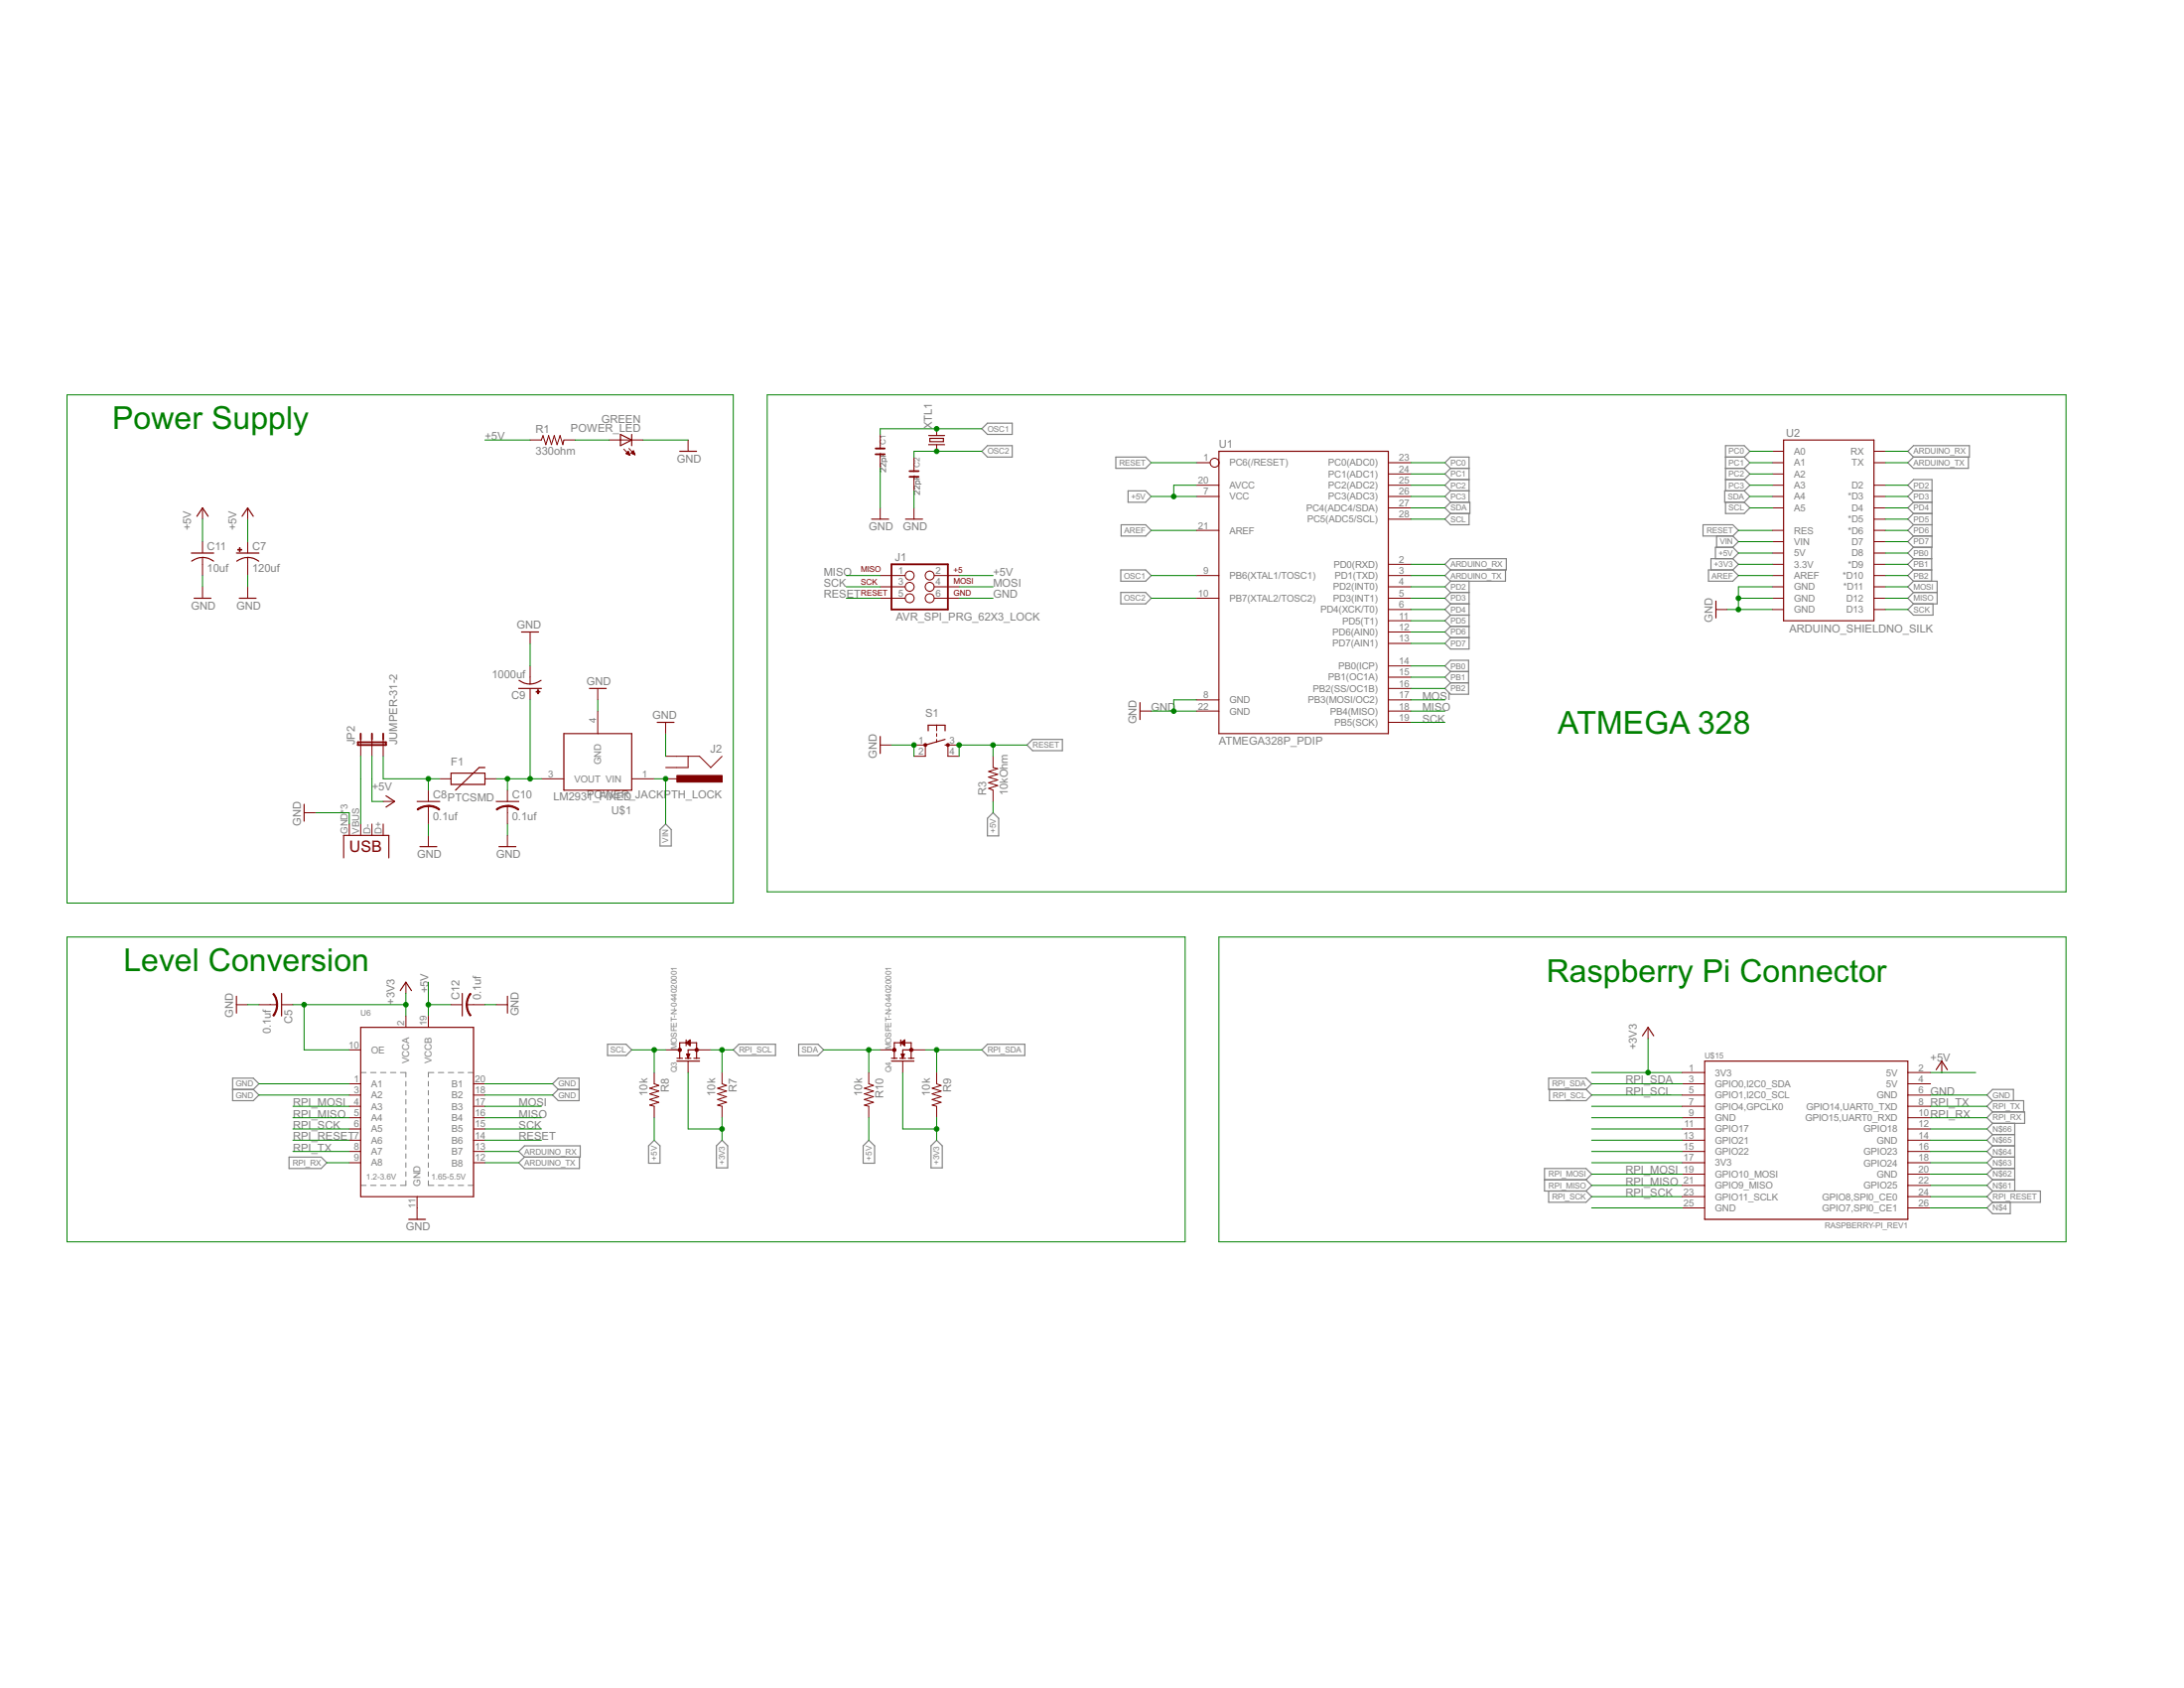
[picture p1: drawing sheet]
<svg xmlns="http://www.w3.org/2000/svg" width="279mm" height="216mm" viewBox="0 0 279 216" stroke-linecap="round" stroke-linejoin="round" font-family="sans-serif">
<g fill="none" stroke="#808080" stroke-width=".13">
<path d="M112.6 57.9v.5h.7M113 58.1v.3M113.3 59v-.3l-.1-.1h-.2l-.1 .1v.3h.6M113.3 59.3v.4l-.4-.4-.3 .1v.2l.1 .1M113.3 59.9v.4l-.4-.4-.3 .1v.2l.1 .1M117 60.8v.5h.6M117.3 61v.3M117.6 61.9v-.3l-.1-.1-.3 .1v.3h.6M117.6 62.1v.5l-.4-.5-.2 .2v.2l.1 .1M117.6 62.8v.4l-.4-.4-.2 .1v.2l.1 .1M46.1 137.2h.7M47.4 137.2h.7"/>
<path d="M48.7 137.2h.7M50 137.2h.7M51.2 137.2h.7v.6M51.9 138.3v.6M51.9 139.5v.6M54.8 138.3v.6M54.8 139.5v.6M55.5 137.2h-.7v.6M56.1 137.2h.7M57.3 137.2h.7M58.6 137.2h.7M59.9 137.2h.7"/>
<path d="M46.1 151.6h.7M47.4 151.6h.7M48.7 151.6h.7M50 151.6h.7M51.9 151v.6h-.7M51.9 140.6v.6M51.9 141.8v.6M51.9 142.9v.6M51.9 144.1v.6M51.9 145.2v.6M51.9 146.4v.6M51.9 147.6v.5"/>
<path d="M51.9 148.7v.6M51.9 149.9v.6M54.8 151v.6h.7M54.8 140.6v.6M54.8 141.8v.6M54.8 142.9v.6M54.8 144.1v.6M54.8 145.2v.6M54.8 146.4v.6M54.8 147.6v.5M54.8 148.7v.6M54.8 149.9v.6"/>
<path d="M56.1 151.6h.7M57.3 151.6h.7M58.6 151.6h.7M59.9 151.6h.7"/>
</g>
<g fill="none" stroke="#808080" stroke-width=".15">
<path d="M125.6 57.7l.7-.7h3.2v1.5h-3.2zM125.6 54.8l.7-.7h3.2v1.5h-3.2zM142.7 58.5h3.9l.7 .7-.7 .7h-3.9zM185.6 59.9l-.8-.7 .8-.7h2.3v5.7M185.6 59.9h2.3M185.6 59.9l-.8 .7 .8 .7M220.7 58.5h2.4M220.7 59.9h2.4M223.1 58.5l.8-.8-.8-.7h-2.4v5.8M223.1 58.5l.8 .7-.8 .7M223.1 59.9l.8 .7-.8 .7M244.1 57.7l.7-.7h7.1v1.5h-7.1z"/>
<path d="M244.8 58.5l-.7 .7 .7 .7h7v-1.4M143.4 75.8h3.2l.7 .7-.7 .7h-3.2zM143.4 72.9h3.2l.7 .7-.7 .7h-3.2zM143.4 67.1h3.2l.7 .7-.7 .8h-3.2zM144.3 62.8h2.3l.7 .7-.7 .7h-2.3zM184.8 72.2l.8-.7h7.1v1.4h-7.1zM185.6 64.2h2.4v1.5h-2.4M185.6 62.8h2.3M185.6 64.2l-.8 .8 .8 .7M185.6 77.2h2.3M185.6 78.7h2.3M185.6 75.8h2.3"/>
<path d="M185.6 65.7l-.8 .7 .8 .7h2.3v-1.4M185.6 74.3l-.8 .8 .8 .7M185.6 61.3h2.3M185.6 75.8l-.8 .7 .8 .7M185.6 77.2l-.8 .8 .8 .7M185.6 78.7l-.8 .7 .8 .7M185.6 61.3l-.8 .8 .8 .7M185.6 62.8l-.8 .7 .8 .7M185.6 72.9l-.8 .7 .8 .7M187.9 74.3v8.7h-2.3l-.8-.7 .8-.7M192.6 72.9v1.4h-7M217.9 67.1h3.8l.7 .7-.7 .8h-3.8z"/>
<path d="M218.6 72.9h3.1l.7 .7-.7 .7h-3.1zM219.6 68.6v1.4M220.7 64.2v1.5h2.4l.8-.7-.8-.8M220.7 61.3h2.4M221.7 70l.7 .7-.7 .8M221.7 71.5h-2.8v1.4M221.7 70h-2.2v1.5M221.7 71.5l.7 .7-.7 .7M221.7 68.6l.7 .7-.7 .7M223.1 62.8h-2.5v1.4h2.5M223.1 62.8l.8 .7-.8 .7M223.1 61.3l.8 .8-.8 .7"/>
<path d="M244.8 64.2h2.4M244.8 62.8h2.4M244.8 71.5h2.3M244.8 62.8l-.7-.7 .7-.8h2.4v8.7h-2.4M244.8 65.7h2.4M244.8 77.2l-.7 .8 .7 .7h2.5v-1.5M244.8 74.3h3v2.9h-3M244.8 75.8l-.7 .7 .7 .7M244.8 75.8h3M244.8 74.3l-.7 .8 .7 .7M244.8 72.9h2.3M244.8 67.1h2.4"/>
<path d="M244.8 68.6h2.4M244.8 62.8l-.7 .7 .7 .7M244.8 64.2l-.7 .8 .7 .7M244.8 65.7l-.7 .7 .7 .7M244.8 67.1l-.7 .7 .7 .8M244.8 68.6l-.7 .7 .7 .7M244.8 70l-.7 .7 .7 .8M244.8 71.5l-.7 .7 .7 .7M244.8 72.9l-.7 .7 .7 .7M247.1 70v4.3M131.4 95.3l.7-.7h3.8v1.4h-3.8zM185.6 80.1h2.3"/>
<path d="M185.6 80.1l-.8 .7 .8 .8M185.6 81.6h2.3M185.6 85.9l-.8-.7 .8-.7h2.3v4.3h-2.3l-.8-.7 .8-.8M185.6 85.9h2.3M185.6 85.9l-.8 .7 .8 .7M185.6 87.3h2.3M85.2 105.4l.7 .7v2.1h-1.5v-2.1zM127 103.9l.8 .8v2.2h-1.5v-2.2zM29.8 139.3h2.6M29.8 137.9h2.6l.7 .7-.7 .7 .7 .8-.7 .7h-2.6zM70.7 138.6l.7-.7h2.7v2.9h-2.7l-.7-.7 .7-.8zM71.4 139.3h2.7"/>
<path d="M77.7 133.6h2.4l.7 .7-.7 .7h-2.4zM94.5 133.6h4.7v1.4h-4.7l-.7-.7zM102.2 133.6h2.4l.8 .7-.8 .7h-2.4zM125.6 134.3l.7-.7h4.8v1.4h-4.8zM198.1 137.9h4.8l.7 .7-.7 .7h-4.8zM198.2 139.3v1.5h4.7l.7-.7-.7-.8M37 148h4.1l.7 .7-.7 .8h-4.1zM66.4 147.3l.7-.7h7.1v1.4h-7.1zM67.1 148l-.7 .7 .7 .8h7v-1.5M83.7 145.8l.7 .8v2.2h-1.4v-2.2zM92.4 145.8l.7 .8v2.8h-1.4v-2.8zM110.4 146.6l.7-.8 .8 .8v2.2h-1.5z"/>
<path d="M119.8 145.8l.7 .8v2.8h-1.4v-2.8zM197.6 150.9h5.3M198.1 152.3v1.5h4.8l.7-.7-.7-.8M202.9 150.9l.7-.7-.7-.7h-5.3v2.8h5.3M202.9 150.9l.7 .7-.7 .7M254.9 140.8l-.7-.7 .7-.8h2.7v1.5M254.9 140.8h4v1.4M254.9 150.9h2.8M254.9 149.5h2.8M254.9 152.3h6.1v1.5h-6.1M254.9 140.8l-.7 .7 .7 .7M254.9 142.2h4.1v1.5h-4.1"/>
<path d="M254.9 142.2l-.7 .8 .7 .7M254.9 148h2.8M254.9 150.9l-.7 .7 .7 .7M254.9 149.5l-.7 .7 .7 .7M254.9 148l-.7 .7 .7 .8M254.9 146.6l-.7 .7 .7 .7M254.9 146.6h2.8M254.9 145.1l-.7 .7 .7 .8M254.9 145.1h2.8M254.9 143.7l-.7 .7 .7 .7M254.9 152.3l-.7 .8 .7 .7M254.9 153.8l-.7 .7 .7 .7h2.3v-1.4"/>
<path d="M257.7 143.7v8.6"/>
</g>
<g fill="none" stroke="#800000" stroke-width=".15">
<path d="M79.4 55.6l1.4 .7-1.4 .7zM80.8 55.6v1.4M87 57.7h2.1M118.8 55.7h2M118.8 56.9h2M119 56.1h1.7v.4h-1.7zM155.9 57.7h21.7v36.1h-21.7zM228.2 56.3h11.5v23.1h-11.5zM24.5 70.7h2.8M24.8 76.5h2.2M25.2 66l.7-1 .7 1M25.9 71.3a2.39 2.39 0 0 1 1.4 .5"/>
<path d="M25.9 71.3a2.44 2.44 0 0 0-1.4 .5M30.2 70.7h2.9M30.6 76.5h2.2M31 66l.7-1 .7 1M31.7 71.3a2.27 2.27 0 0 1 1.4 .5M31.7 71.3a2.44 2.44 0 0 0-1.4 .5M111.5 66.4h2.2M115.8 66.4h2.2M219.5 76.9v2.1M57.7 98.9h4.3v1.4h-4.3zM62 98.2h-.7l-3 2.9M66.4 88.1h2.9"/>
<path d="M66.4 87a2.27 2.27 0 0 0 1.4 .5M66.7 80.8h2.2M69.2 87a2.44 2.44 0 0 1-1.4 .5M72.1 93.8h8.7v7.3h-8.7zM75.4 88.1h2.2M84.1 92.4h2.1M112.6 94.2v2.2M118.7 93.5v-.7h2.2v.7M120.9 95.3h.4M120.9 94.6l-2.5 .7M145.8 89.9v2.1M38.9 102.9v2.1"/>
<path d="M44 109.7v-2.9h5.7v2.9M49.4 101.8l1.1 .7-1.1 .7M53.4 102.5h2.9M53.7 108.3h2.2M63.5 102.5h2.9M63.8 108.3h2.2M30.2 127.4v2.2M36 127.1v2.8M46.1 131.4h14.5v21.7h-14.5zM51.2 126.7l.7-1.1 .7 1.1M59.1 127.1v2.8M64.9 127.4v2.2"/>
<path d="M86.6 135.7h2.9M86.6 135.4h.7M87 135.4v-2h2.1v2M87.7 135.4h.7M87.8 133.4l.5-.4v.8zM87.8 133v.8M87.9 134.8l.1 .6 .2-.6M87.9 134.8h.3M87.9 134.8l.1 .4M88 133.4l.3 .2M88 133.4l.2 .2M88.2 133.2l-.2 .2"/>
<path d="M88.2 134.8l-.2 .4M88.2 134.8l-.2 .3M88.3 133.2l-.3 .2M88.8 135.4h.7M89.1 134.3h-1.1v.9M114 135.7h2.9M114 135.4h.8M114.4 135.4v-2h2.2v2M115.1 135.4h.7M115.2 133.4l.5-.4v.8zM115.2 133v.8M115.3 134.8h.4"/>
<path d="M115.3 134.8l.2 .6 .2-.6M115.3 134.8l.2 .4M115.5 133.4l.2 .2M115.7 133.2l-.2 .2M115.7 134.8l-.2 .4M115.7 134.8l-.3 .3M116.2 135.4h.7M116.6 134.3h-1.1v.9M210.1 132.5l.7-1.1 .8 1.1M218.1 135.7h26v20.3h-26zM247.7 136.8l.7-1.1 .7 1.1M52.3 156h2.1"/>
</g>
<g fill="none" stroke="#800000" stroke-width=".13">
<path d="M67.8 56.3h1.5l.2-.6 .3 1.2 .4-1.2 .3 1.2 .4-1.2 .4 1.2 .3-1.2 .4 1.2 .1-.6h1.5M77.9 56.3h4.4M79.8 57.4l.8 .8M80.1 58l.5 .2M80.1 58l.3-.3 .2 .5M80.1 58h.4M80.2 58h.3M80.2 58.1h.3M80.2 57.9h.3M80.3 57.8h.1M80.3 58.1h.2M80.4 58.2h.2"/>
<path d="M80.5 57.4l.7 .8M80.6 58.2h.1M80.8 58h.4M80.8 58l.4 .2M80.8 58l.2-.3 .2 .5M80.8 57.9h.3M80.9 57.8h.2M80.9 58h.3M81 57.7h.1M81 58.1h.2M81.1 58.1h.1M88 56.3v1.4"/>
<path d="M112.6 55.6v1.8M112.6 58.1v1.8M116.9 58.5v1.8M119.8 54.8v.9M119.8 56.9v.8M153.1 59.2h1.7M177.6 59.2h2.9M226.7 59.2h1.5M226.7 57.7h1.5M239.7 59.2h1.5M239.7 57.7h1.5M25.9 65v1.4"/>
<path d="M25.9 69.3v1.4M25.9 71.3v2.3M25.9 75.1v1.4M31.7 65v1.4M31.7 69.3v1.4M31.7 71.3v2.3M31.7 75.1v1.4M112.6 76.5h3.2M112.6 73.6h3.2M112.6 75.1h3.2M112.6 65v1.4M116.9 61v1.8"/>
<path d="M116.9 65v1.4M119.5 76.5h3.2M119.5 73.6h3.2M119.5 75.1h3.2M153.1 76.5h2.8M153.1 73.6h2.8M153.1 63.5h2.8M153.1 67.8h2.8M153.1 62.1h2.8M177.6 76.5h2.9M177.6 73.6h2.9M177.6 63.5h2.9"/>
<path d="M177.6 62.1h2.9M177.6 79.4h2.9M177.6 78h2.9M177.6 75.1h2.9M177.6 72.2h2.9M177.6 66.4h2.9M177.6 65h2.9M177.6 60.6h2.9M219.5 78h1.5M226.7 76.5h1.5M226.7 73.6h1.5M226.7 63.5h1.5"/>
<path d="M226.7 67.8h1.5M226.7 62.1h1.5M226.7 78h1.5M226.7 75.1h1.5M226.7 72.2h1.5M226.7 65h1.5M226.7 60.6h1.5M226.7 69.3h1.5M226.7 70.7h1.5M239.7 76.5h1.5M239.7 73.6h1.5M239.7 63.5h1.5"/>
<path d="M239.7 67.8h1.5M239.7 62.1h1.5M239.7 78h1.5M239.7 75.1h1.5M239.7 72.2h1.5M239.7 66.4h1.5M239.7 65h1.5M239.7 69.3h1.5M239.7 70.7h1.5M46.1 94.6v2.1M47.6 94.6v2.1M49 94.6v2.1"/>
<path d="M56.3 99.6h1.4M62 99.6h1.5M67.8 80.8v1.5M67.8 85.2v2.3M67.8 88.1v1.4M69.3 99.6h2.8M76.5 88.1v1.4M76.5 91v2.8M80.8 99.6h2.9M85.2 99.6h1.4M85.2 96.7h4.3l1.4 1.5 1.5-1.5M85.2 92.4v1.4"/>
<path d="M88 96.7v1.5h-2.8M112.6 95.3h1.4M116.9 95.3h1.5v1.4h-1.5M119.8 92.8v.7M119.8 93.8v.4M119.8 94.6v.3M122.7 95.3h-1.4v1.4h1.4M127 96.7v1.5l.6 .1-1.1 .4 1.1 .3-1.1 .4 1.1 .4-1.1 .3 1.1 .4-1.1 .3 .5 .3v1.4M145.8 91h1.5M153.1 89.5h2.8M153.1 91h2.8M177.6 92.4h2.9"/>
<path d="M177.6 89.5h2.9M177.6 91h2.9M177.6 88.1h2.9M177.6 86.6h2.9M177.6 85.2h2.9M177.6 82.3h2.9M177.6 80.8h2.9M38.9 103.9h1.5M44.7 105.4v1.4M46.1 105.4v1.4M47.6 105.4v1.4M49 105.4v1.4"/>
<path d="M49 102.5h1.5M54.8 101.1v1.4M54.8 103.1v2.3M54.8 106.8v1.5M64.9 101.1v1.4M64.9 103.1v2.3M64.9 106.8v1.5M30.2 128.5h1.5M33.1 128.5h2.4M36 128.5h1.5M44.7 138.6h1.4M44.7 134.3h1.4"/>
<path d="M51.9 125.6v1.5M51.9 129.9v1.5M54.8 129.9v1.5M57.7 128.5h1.4M59.7 128.5h2.3M60.6 138.6h1.4M63.5 128.5h1.4M83.7 137.2v1.4l.6 .2-1.2 .4 1.2 .4-1.2 .3 1.2 .4-1.2 .3 1.2 .4-1.2 .4 .6 .1v1.5M85.2 134.3h1.8M88 135.7v1.5M89.1 134.3h1.8M92.4 137.2v1.4l.5 .2-1.1 .4 1.1 .4-1.1 .3 1.1 .4-1.1 .3 1.1 .4-1.1 .4 .6 .1v1.5"/>
<path d="M111.1 137.2v1.4l.6 .2-1.1 .4 1.1 .4-1.1 .3 1.1 .4-1.1 .3 1.1 .4-1.1 .4 .5 .1v1.5M112.6 134.3h1.8M115.5 135.7v1.5M116.6 134.3h1.8M119.8 137.2v1.4l.6 .2-1.1 .4 1.1 .4-1.1 .3 1.1 .4-1.1 .3 1.1 .4-1.1 .4 .5 .1v1.5M210.8 131.4v1.4M215.2 137.2h2.9M215.2 138.6h2.9M244.1 137.2h2.9M244.1 138.6h2.9M248.4 135.7v1.5M44.7 140.1h1.4"/>
<path d="M44.7 141.5h1.4M44.7 143h1.4M44.7 144.4h1.4M44.7 145.8h1.4M44.7 147.3h1.4M44.7 148.7h1.4M53.4 153.1v2.9M60.6 140.1h1.4M60.6 141.5h1.4M60.6 143h1.4M60.6 144.4h1.4M60.6 145.8h1.4"/>
<path d="M60.6 147.3h1.4M60.6 148.7h1.4M215.2 140.1h2.9M215.2 141.5h2.9M215.2 143h2.9M215.2 144.4h2.9M215.2 145.8h2.9M215.2 147.3h2.9M215.2 148.7h2.9M215.2 150.2h2.9M215.2 151.6h2.9M215.2 153.1h2.9"/>
<path d="M215.2 154.5h2.9M244.1 140.1h2.9M244.1 141.5h2.9M244.1 143h2.9M244.1 144.4h2.9M244.1 145.8h2.9M244.1 147.3h2.9M244.1 148.7h2.9M244.1 150.2h2.9M244.1 151.6h2.9M244.1 153.1h2.9M244.1 154.5h2.9"/>
<circle cx="155.4" cy="59.2" r=".57"/>
<circle cx="116.4" cy="76.5" r=".57"/>
<circle cx="116.4" cy="75.1" r=".57"/>
<circle cx="116.4" cy="73.6" r=".57"/>
<circle cx="118.9" cy="73.6" r=".57"/>
<circle cx="118.9" cy="76.5" r=".57"/>
<circle cx="118.9" cy="75.1" r=".57"/>
</g>
<g fill="#800000" stroke="#800000" stroke-width=".13">
<path d="M30.4 70.3h.5v.1h-.5z"/>
<path d="M30.6 70.1h.1v.5h-.1z"/>
<path d="M68.6 88.4h.5v.1h-.5z"/>
<path d="M68.8 88.2h.1v.5h-.1z"/>
<path d="M86.6 99.2h5.8v.8h-5.8z"/>
</g>
<path d="M112 57.4h1.2M112 58.1h1.2M114 72.2h7.3v5.8h-7.3zM116.4 60.3h1.1M116.4 61h1.1M45.8 94.9h3.6v.4h-3.6zM46.1 93.8v.8M47.6 93.8v.8M49 93.8v.8" fill="none" stroke="#800000" stroke-width=".23"/>
<g fill="#800000" stroke="#800000" stroke-width=".13">
<path d="M64.9 103a2.16 2.16 0 0 1 1.5 .5l-.1 .1a2.44 2.44 0 0 0-1.4-.5z" fill-rule="evenodd"/>
<path d="M63.5 103.5a2.22 2.22 0 0 1 1.4-.5v.2a2.11 2.11 0 0 0-1.3 .4z" fill-rule="evenodd"/>
<path d="M54.8 103a2.16 2.16 0 0 1 1.5 .5l-.1 .1a2.31 2.31 0 0 0-1.4-.5z" fill-rule="evenodd"/>
<path d="M53.4 103.5a2.22 2.22 0 0 1 1.4-.5v.2a2.11 2.11 0 0 0-1.4 .4z" fill-rule="evenodd"/>
<path d="M35.4 128.5h.1a2.26 2.26 0 0 1-.5 1.5l-.1-.1a2.27 2.27 0 0 0 .5-1.4z" fill-rule="evenodd"/>
<path d="M34.9 127.1h.1a2.22 2.22 0 0 1 .5 1.4h-.1a1.98 1.98 0 0 0-.5-1.4z" fill-rule="evenodd"/>
<path d="M60.1 127l.2 .1a2.27 2.27 0 0 0-.5 1.4h-.2a2.26 2.26 0 0 1 .5-1.5z" fill-rule="evenodd"/>
<path d="M59.6 128.5h.2a1.98 1.98 0 0 0 .5 1.4h-.2a2.22 2.22 0 0 1-.5-1.4z" fill-rule="evenodd"/>
<path d="M118.2 95.1h.3v.3h-.3z" fill-rule="evenodd"/>
<path d="M121.1 95.1h.3v.3h-.3z" fill-rule="evenodd"/>
<path d="M86.8 134.2l.3-.1 .1 .3-.1 .1-.3-.1-.1-.1h.3h-.3z" fill-rule="evenodd"/>
<path d="M89 134.2l.2-.1 .1 .1-.1 .3-.2-.1-.1-.1h.3h-.3z" fill-rule="evenodd"/>
<path d="M114.2 134.2l.3-.1 .1 .3-.1 .1-.3-.1v-.1h.3h-.1h-.2z" fill-rule="evenodd"/>
<path d="M116.4 134.2l.3-.1 .1 .1-.1 .3-.3-.1v-.1h.2h-.2z" fill-rule="evenodd"/>
</g>
<g fill="none" stroke="#008000" stroke-width=".13">
<path d="M8.6 50.5h85.2v65h-85.2zM62 56.3h5.8M73.6 56.3h4.3M82.3 56.3h5.7M98.1 50.5h166.2v63.6h-166.2zM112.6 59.9v5.1M125.6 57.7h-8.7v.8M125.6 54.8h-13v.8M147.3 59.2h5.8M180.5 59.2h4.3M223.9 57.7h2.8M223.9 59.2h2.8"/>
<path d="M241.2 57.7h2.9M241.2 59.2h2.9M25.9 66.4v2.9M25.9 73.6v1.5M31.7 66.4v2.9M31.7 73.6v1.5M108.3 76.5h4.3M108.3 75.1h4.3M108.3 73.6h4.3M116.9 62.8v2.2M122.7 76.5h4.3M122.7 75.1h4.3"/>
<path d="M122.7 73.6h4.3M147.3 76.5h5.8M147.3 63.5h5.8M147.3 73.6h5.8M147.3 67.8h5.8M153.1 62.1h-2.9v1.4M180.5 76.5h4.3M180.5 75.1h4.3M180.5 78h4.3M180.5 63.5h4.3M180.5 62.1h4.3M180.5 73.6h4.3"/>
<path d="M180.5 65h4.3M180.5 66.4h4.3M180.5 72.2h4.3M180.5 79.4h4.3M180.5 60.6h4.3M221 78h5.7M222.4 76.5h4.3M222.4 73.6h4.3M222.4 70.7h4.3M222.4 67.8h4.3M222.4 72.2h4.3M222.4 69.3h4.3"/>
<path d="M223.9 63.5h2.8M223.9 62.1h2.8M223.9 65h2.8M223.9 60.6h2.8M226.7 75.1h-4.3v2.9M241.2 76.5h2.9M241.2 75.1h2.9M241.2 78h2.9M241.2 63.5h2.9M241.2 62.1h2.9M241.2 73.6h2.9M241.2 70.7h2.9"/>
<path d="M241.2 65h2.9M241.2 66.4h2.9M241.2 67.8h2.9M241.2 72.2h2.9M241.2 69.3h2.9M46.1 96.7v8.7M47.6 96.7v5.8h1.4M49 96.7v2.9h7.3M54.8 99.6v1.5M63.5 99.6h5.8M64.9 99.6v1.5M67.8 82.3v2.9"/>
<path d="M67.8 89.5v10.1M76.5 89.5v1.5M83.7 99.6h1.5v5.8M85.2 93.8v2.9M114 95.3h2.9v1.4M127 95.3v1.4M131.4 95.3h-8.7v1.4M147.3 91h5.8M153.1 89.5h-2.9v1.5M180.5 91h4.3M180.5 89.5h4.3M180.5 92.4h4.3"/>
<path d="M180.5 80.8h4.3M180.5 82.3h4.3M180.5 85.2h4.3M180.5 86.6h4.3M180.5 88.1h4.3M8.6 119.8h143v39h-143zM40.4 103.9h4.3v1.5M54.8 105.4v1.4M64.9 105.4v1.4M127 102.5v1.4M155.9 119.8h108.4v39h-108.4zM31.7 128.5h1.4"/>
<path d="M33.1 138.6h11.6M37.5 128.5h14.4M38.9 128.5v5.8h5.8M51.9 127.1v2.8M54.8 125.6v4.3M54.8 128.5h2.9M62 128.5h1.5M62 138.6h8.7M80.8 134.3h4.4M83.7 134.3v2.9M88 137.2v7.2h4.4M90.9 134.3h2.9"/>
<path d="M92.4 134.3v2.9M105.4 134.3h7.2M111.1 134.3v2.9M115.5 137.2v7.2h4.3M118.4 134.3h7.2M119.8 134.3v2.9M203.6 138.6h11.6M203.6 137.2h11.6M210.8 132.8v4.4M247 137.2h5.8M33.1 140.1h11.6M37.5 144.4h7.2"/>
<path d="M37.5 143h7.2M37.5 141.5h7.2M37.5 145.8h7.2M37.5 147.3h7.2M41.8 148.7h2.9M62 140.1h8.7M62 144.4h7.3M62 143h7.3M62 141.5h7.3M62 145.8h7.3M62 147.3h4.4M62 148.7h4.4"/>
<path d="M83.7 143v2.8M92.4 143v2.8M111.1 143v2.8M119.8 143v2.8M203.6 140.1h11.6M203.6 144.4h11.6M203.6 143h11.6M203.6 141.5h11.6M203.6 145.8h11.6M203.6 150.2h11.6M203.6 151.6h11.6M203.6 153.1h11.6"/>
<path d="M203.6 147.3h11.6M203.6 148.7h11.6M203.6 154.5h11.6M247 140.1h7.2M247 144.4h7.2M247 143h7.2M247 141.5h7.2M247 145.8h7.2M247 150.2h7.2M247 151.6h7.2M247 153.1h7.2M247 147.3h7.2"/>
<path d="M247 148.7h7.2M247 154.5h7.2"/>
</g>
<g fill="#008000" stroke="#008000" stroke-width=".13">
<circle cx="150.2" cy="91" r=".3"/>
<circle cx="222.4" cy="76.5" r=".3"/>
<circle cx="222.4" cy="78" r=".3"/>
<circle cx="116.9" cy="95.3" r=".3"/>
<circle cx="150.2" cy="63.5" r=".3"/>
<circle cx="54.8" cy="128.5" r=".3"/>
<circle cx="54.8" cy="99.6" r=".3"/>
<circle cx="111.1" cy="134.3" r=".3"/>
<circle cx="119.8" cy="57.7" r=".3"/>
<circle cx="119.8" cy="54.8" r=".3"/>
<circle cx="83.7" cy="134.3" r=".3"/>
<circle cx="122.7" cy="95.3" r=".3"/>
<circle cx="127" cy="95.3" r=".3"/>
<circle cx="210.8" cy="137.2" r=".3"/>
<circle cx="38.9" cy="128.5" r=".3"/>
<circle cx="51.9" cy="128.5" r=".3"/>
<circle cx="92.4" cy="144.4" r=".3"/>
<circle cx="119.8" cy="144.4" r=".3"/>
<circle cx="119.8" cy="134.3" r=".3"/>
<circle cx="92.4" cy="134.3" r=".3"/>
<circle cx="64.9" cy="99.6" r=".3"/>
<circle cx="67.8" cy="99.6" r=".3"/>
<circle cx="85.2" cy="99.6" r=".3"/>
</g>
<g font-size="4.5" fill="#008000">
<text x="14.4" y="54.8">Power Supply</text>
<text x="199.3" y="93.8">ATMEGA 328</text>
<text x="15.8" y="124.2">Level Conversion</text>
<text x="197.8" y="125.6">Raspberry Pi Connector</text>
</g>
<text font-size="2.3" fill="#800000" x="44.7" y="109">USB</text>
<g font-size="1.6" fill="#808080">
<text x="62" y="56.3">+5V</text>
<text x="68.5" y="58.2">330ohm</text>
<text x="68.5" y="55.4">R1</text>
<text x="73" y="55.3">POWER_LED</text>
<text x="76.9" y="54.1">GREEN</text>
<text x="86.6" y="59.2">GND</text>
<text x="119.2" y="54.8" transform="rotate(-90 119.2 54.8)">XTL1</text>
<text x="155.9" y="57.3">U1</text>
<text x="228.5" y="55.9">U2</text>
<text x="24.5" y="67.8" transform="rotate(-90 24.5 67.8)">+5V</text>
<text x="26.5" y="70.4">C11</text>
<text x="30.2" y="67.8" transform="rotate(-90 30.2 67.8)">+5V</text>
<text x="32.3" y="70.4">C7</text>
<text x="111.2" y="67.8">GND</text>
<text x="114.5" y="71.7">J1</text>
<text x="115.5" y="67.8">GND</text>
<text x="24.5" y="78">GND</text>
<text x="26.5" y="73.1">10uf</text>
<text x="30.2" y="78">GND</text>
<text x="32.3" y="73.1">120uf</text>
<text x="105.4" y="75.1">SCK</text>
<text x="105.4" y="73.6">MISO</text>
<text x="105.4" y="76.5">RESET</text>
<text x="127" y="76.5">GND</text>
<text x="127" y="73.6">+5V</text>
<text x="127" y="75.1">MOSI</text>
<text x="66.1" y="80.4">GND</text>
<text x="114.6" y="79.4">AVR_SPI_PRG_62X3_LOCK</text>
<text x="219.1" y="79.6" transform="rotate(-90 219.1 79.6)">GND</text>
<text x="228.9" y="80.8">ARDUINO_SHIELDNO_SILK</text>
<text x="62.9" y="86.7">1000uf</text>
<text x="65.4" y="89.4">C9</text>
<text x="75" y="87.6">GND</text>
<text x="182" y="89.5">MOSI</text>
<text x="45.4" y="95.3" transform="rotate(-90 45.4 95.3)">JP2</text>
<text x="50.8" y="95.3" transform="rotate(-90 50.8 95.3)">JUMPER-31-2</text>
<text x="83.5" y="92">GND</text>
<text x="118.4" y="91.7">S1</text>
<text x="145.4" y="92.6" transform="rotate(-90 145.4 92.6)">GND</text>
<text x="147.3" y="91">GND</text>
<text x="155.9" y="95.3">ATMEGA328P_PDIP</text>
<text x="182" y="92.4">SCK</text>
<text x="182" y="91">MISO</text>
<text x="47.6" y="101.1">+5V</text>
<text x="57.7" y="97.9">F1</text>
<text x="90.9" y="96.3">J2</text>
<text x="112.2" y="97" transform="rotate(-90 112.2 97)">GND</text>
<text x="126.2" y="101.8" transform="rotate(-90 126.2 101.8)">R3</text>
<text x="128.9" y="101.8" transform="rotate(-90 128.9 101.8)">10kOhm</text>
<text x="38.5" y="105.6" transform="rotate(-90 38.5 105.6)">GND</text>
<text x="55.4" y="104.9">0.1uf</text>
<text x="55.4" y="102.1">C8PTCSMD</text>
<text x="65.5" y="104.9">0.1uf</text>
<text x="65.5" y="102.1">C10</text>
<text x="70.8" y="102.4">LM293POW</text>
<text x="75.1" y="102.4">1_FIXERD_JACKPTH_LOCK</text>
<text x="78.2" y="104.1">U$1</text>
<text x="53.4" y="109.7">GND</text>
<text x="63.5" y="109.7">GND</text>
<text x="29.8" y="130.2" transform="rotate(-90 29.8 130.2)">GND</text>
<text x="37.4" y="130.9" transform="rotate(-90 37.4 130.9)">C5</text>
<text x="50.5" y="128.5" transform="rotate(-90 50.5 128.5)">+3V3</text>
<text x="54.8" y="127.1" transform="rotate(-90 54.8 127.1)">+5V</text>
<text x="58.8" y="127.9" transform="rotate(-90 58.8 127.9)">C12</text>
<text x="61.5" y="127.9" transform="rotate(-90 61.5 127.9)">0.1uf</text>
<text x="66.4" y="130" transform="rotate(-90 66.4 130)">GND</text>
<text x="34.7" y="132.2" transform="rotate(-90 34.7 132.2)">0.1uf</text>
<text x="209.4" y="134.3" transform="rotate(-90 209.4 134.3)">+3V3</text>
<text x="247" y="135.7">+5V</text>
<text x="37.5" y="141.5">RPI_MOSI</text>
<text x="37.5" y="142.9">RPI_MISO</text>
<text x="66.4" y="142.9">MISO</text>
<text x="66.4" y="141.5">MOSI</text>
<text x="82.8" y="140.2" transform="rotate(-90 82.8 140.2)">10k</text>
<text x="85.6" y="139.7" transform="rotate(-90 85.6 139.7)">R8</text>
<text x="91.5" y="140.2" transform="rotate(-90 91.5 140.2)">10k</text>
<text x="94.2" y="139.7" transform="rotate(-90 94.2 139.7)">R7</text>
<text x="110.3" y="140.2" transform="rotate(-90 110.3 140.2)">10k</text>
<text x="113" y="140.5" transform="rotate(-90 113 140.5)">R10</text>
<text x="119" y="140.2" transform="rotate(-90 119 140.2)">10k</text>
<text x="121.7" y="139.7" transform="rotate(-90 121.7 139.7)">R9</text>
<text x="208" y="138.6">RPI_SDA</text>
<text x="208" y="140.1">RPI_SCL</text>
<text x="247" y="140.1">GND</text>
<text x="247" y="141.5">RPI_TX</text>
<text x="247" y="142.9">RPI_RX</text>
<text x="37.5" y="144.4">RPI_SCK</text>
<text x="37.5" y="147.3">RPI_TX</text>
<text x="37.5" y="145.8">RPI_RESET</text>
<text x="66.4" y="144.4">SCK</text>
<text x="66.4" y="145.8">RESET</text>
<text x="208" y="150.2">RPI_MOSI</text>
<text x="208" y="151.6">RPI_MISO</text>
<text x="208" y="153.1">RPI_SCK</text>
<text x="51.9" y="157.4">GND</text>
</g>
<g font-size="1.4" fill="#808080">
<text x="153.9" y="59">1</text>
<text x="157.3" y="59.6">PC6(/RESET)</text>
<text x="169.9" y="59.6">PC0(ADC0)</text>
<text x="178.9" y="59">23</text>
<text x="229.5" y="58.2">A0</text>
<text x="229.5" y="59.6">A1</text>
<text x="236.8" y="58.2">RX</text>
<text x="236.9" y="59.6">TX</text>
<text x="153.3" y="61.9">20</text>
<text x="153.9" y="63.3">7</text>
<text x="157.3" y="63.9">VCC</text>
<text x="157.3" y="62.5">AVCC</text>
<text x="167.1" y="65.4">PC4(ADC4/SDA)</text>
<text x="169.9" y="63.9">PC3(ADC3)</text>
<text x="169.9" y="62.5">PC2(ADC2)</text>
<text x="169.9" y="61.1">PC1(ADC1)</text>
<text x="178.9" y="64.8">27</text>
<text x="178.9" y="63.3">26</text>
<text x="178.9" y="61.9">25</text>
<text x="178.9" y="60.4">24</text>
<text x="229.5" y="61.1">A2</text>
<text x="229.5" y="62.5">A3</text>
<text x="229.5" y="63.9">A4</text>
<text x="229.5" y="65.4">A5</text>
<text x="236.4" y="63.9">*D3</text>
<text x="236.9" y="62.5">D2</text>
<text x="236.9" y="65.4">D4</text>
<text x="153.3" y="67.6">21</text>
<text x="157.3" y="68.3">AREF</text>
<text x="167.2" y="66.8">PC5(ADC5/SCL)</text>
<text x="178.9" y="72">2</text>
<text x="178.9" y="66.2">28</text>
<text x="229.5" y="69.7">VIN</text>
<text x="229.5" y="68.3">RES</text>
<text x="229.5" y="71.2">5V</text>
<text x="236.4" y="66.8">*D5</text>
<text x="236.4" y="68.3">*D6</text>
<text x="236.9" y="69.7">D7</text>
<text x="236.9" y="71.2">D8</text>
<text x="114.9" y="73.4">1</text>
<text x="114.9" y="74.9">3</text>
<text x="114.9" y="76.3">5</text>
<text x="119.7" y="73.4">2</text>
<text x="119.7" y="74.9">4</text>
<text x="119.7" y="76.3">6</text>
<text x="153.3" y="76.3">10</text>
<text x="153.9" y="73.4">9</text>
<text x="157.3" y="76.9">PB7(XTAL2/TOSC2)</text>
<text x="157.3" y="74.1">PB6(XTAL1/TOSC1)</text>
<text x="170.5" y="76.9">PD3(INT1)</text>
<text x="170.5" y="75.5">PD2(INT0)</text>
<text x="170.6" y="72.6">PD0(RXD)</text>
<text x="170.7" y="74.1">PD1(TXD)</text>
<text x="178.9" y="77.8">6</text>
<text x="178.9" y="76.3">5</text>
<text x="178.9" y="74.9">4</text>
<text x="178.9" y="73.4">3</text>
<text x="229.5" y="74.1">AREF</text>
<text x="229.5" y="75.5">GND</text>
<text x="229.5" y="76.9">GND</text>
<text x="229.5" y="72.6">3.3V</text>
<text x="235.7" y="74.1">*D10</text>
<text x="235.8" y="75.5">*D11</text>
<text x="236.2" y="76.9">D12</text>
<text x="236.4" y="72.6">*D9</text>
<text x="168.9" y="78.4">PD4(XCK/T0)</text>
<text x="170.5" y="82.7">PD7(AIN1)</text>
<text x="170.5" y="81.3">PD6(AIN0)</text>
<text x="171.7" y="79.8">PD5(T1)</text>
<text x="178.9" y="82.1">13</text>
<text x="178.9" y="80.6">12</text>
<text x="178.9" y="79.2">11</text>
<text x="229.5" y="78.4">GND</text>
<text x="236.2" y="78.4">D13</text>
<text x="153.9" y="89.3">8</text>
<text x="157.3" y="89.9">GND</text>
<text x="167.3" y="89.9">PB3(MOSI/OC2)</text>
<text x="168" y="88.5">PB2(SS/OC1B)</text>
<text x="169.9" y="87.1">PB1(OC1A)</text>
<text x="171.2" y="85.6">PB0(ICP)</text>
<text x="178.9" y="89.3">17</text>
<text x="178.9" y="87.9">16</text>
<text x="178.9" y="86.4">15</text>
<text x="178.9" y="85">14</text>
<text x="76.3" y="92.5" transform="rotate(-90 76.3 92.5)">4</text>
<text x="117.5" y="95.1">1</text>
<text x="121.5" y="95.1">3</text>
<text x="153.3" y="90.7">22</text>
<text x="157.3" y="91.4">GND</text>
<text x="170.1" y="91.4">PB4(MISO)</text>
<text x="170.7" y="92.8">PB5(SCK)</text>
<text x="178.9" y="92.2">19</text>
<text x="178.9" y="90.7">18</text>
<text x="70.1" y="99.4">3</text>
<text x="73.5" y="100.1">VOUT VIN</text>
<text x="76.9" y="97.8" transform="rotate(-90 76.9 97.8)">GND</text>
<text x="82.1" y="99.4">1</text>
<text x="117.5" y="96.5">2</text>
<text x="121.5" y="96.5">4</text>
<text x="44.5" y="106.6" transform="rotate(-90 44.5 106.6)">GND*3</text>
<text x="45.9" y="106.6" transform="rotate(-90 45.9 106.6)">VBUS</text>
<text x="47.4" y="106.6" transform="rotate(-90 47.4 106.6)">D-</text>
<text x="48.8" y="106.6" transform="rotate(-90 48.8 106.6)">D+</text>
<text x="51.7" y="131.2" transform="rotate(-90 51.7 131.2)">2</text>
<text x="54.6" y="131.2" transform="rotate(-90 54.6 131.2)">19</text>
<text x="44.6" y="134.1">10</text>
<text x="47.5" y="134.7">OE</text>
<text x="52.4" y="136.1" transform="rotate(-90 52.4 136.1)">VCCA</text>
<text x="55.2" y="136.1" transform="rotate(-90 55.2 136.1)">VCCB</text>
<text x="216.1" y="137">1</text>
<text x="219.4" y="137.6">3V3</text>
<text x="241.3" y="137.6">5V</text>
<text x="245.4" y="137">2</text>
<text x="45.3" y="138.4">1</text>
<text x="45.3" y="139.9">3</text>
<text x="45.3" y="141.3">4</text>
<text x="45.3" y="142.7">5</text>
<text x="47.5" y="139">A1</text>
<text x="47.5" y="140.5">A2</text>
<text x="47.5" y="141.9">A3</text>
<text x="47.5" y="143.4">A4</text>
<text x="57.8" y="139.1">B1</text>
<text x="57.8" y="140.5">B2</text>
<text x="57.8" y="141.9">B3</text>
<text x="57.8" y="143.4">B4</text>
<text x="60.8" y="138.4">20</text>
<text x="60.8" y="139.9">18</text>
<text x="60.8" y="141.3">17</text>
<text x="60.8" y="142.7">16</text>
<text x="216.1" y="138.4">3</text>
<text x="216.1" y="139.9">5</text>
<text x="216.1" y="141.3">7</text>
<text x="216.1" y="142.7">9</text>
<text x="219.4" y="139">GPIO0,I2C0_SDA</text>
<text x="219.4" y="140.5">GPIO1,I2C0_SCL</text>
<text x="219.4" y="141.9">GPIO4,GPCLK0</text>
<text x="219.4" y="143.4">GND</text>
<text x="230.9" y="143.4">GPIO15,UART0_RXD</text>
<text x="231.1" y="141.9">GPIO14,UART0_TXD</text>
<text x="240.1" y="140.5">GND</text>
<text x="241.3" y="139.1">5V</text>
<text x="245.4" y="138.4">4</text>
<text x="245.4" y="139.9">6</text>
<text x="245.4" y="141.3">8</text>
<text x="245.4" y="142.7">10</text>
<text x="45.3" y="144.2">6</text>
<text x="45.3" y="145.6">7</text>
<text x="45.3" y="147.1">8</text>
<text x="45.3" y="148.5">9</text>
<text x="47.5" y="144.8">A5</text>
<text x="47.5" y="146.3">A6</text>
<text x="47.5" y="147.7">A7</text>
<text x="47.5" y="149.2">A8</text>
<text x="57.8" y="144.8">B5</text>
<text x="57.8" y="146.3">B6</text>
<text x="57.8" y="147.7">B7</text>
<text x="57.8" y="149.2">B8</text>
<text x="60.8" y="144.2">15</text>
<text x="60.8" y="145.6">14</text>
<text x="60.8" y="147.1">13</text>
<text x="60.8" y="148.5">12</text>
<text x="215.4" y="145.6">13</text>
<text x="215.4" y="147.1">15</text>
<text x="215.4" y="148.5">17</text>
<text x="215.4" y="150">19</text>
<text x="215.5" y="144.2">11</text>
<text x="219.4" y="144.8">GPIO17</text>
<text x="219.4" y="146.3">GPIO21</text>
<text x="219.4" y="147.7">GPIO22</text>
<text x="219.4" y="149.2">3V3</text>
<text x="238.4" y="144.8">GPIO18</text>
<text x="238.4" y="147.7">GPIO23</text>
<text x="238.4" y="149.2">GPIO24</text>
<text x="240.1" y="146.3">GND</text>
<text x="245.4" y="144.2">12</text>
<text x="245.4" y="145.6">14</text>
<text x="245.4" y="147.1">16</text>
<text x="245.4" y="148.5">18</text>
<text x="245.4" y="150">20</text>
<text x="53.2" y="154.5" transform="rotate(-90 53.2 154.5)">11</text>
<text x="53.8" y="151.7" transform="rotate(-90 53.8 151.7)">GND</text>
<text x="215.4" y="151.4">21</text>
<text x="215.4" y="152.9">23</text>
<text x="215.4" y="154.3">25</text>
<text x="219.4" y="150.6">GPIO10_MOSI</text>
<text x="219.4" y="152">GPIO9_MISO</text>
<text x="219.4" y="153.5">GPIO11_SCLK</text>
<text x="219.4" y="154.9">GND</text>
<text x="233.1" y="153.5">GPIO8,SPI0_CE0</text>
<text x="233.1" y="154.9">GPIO7,SPI0_CE1</text>
<text x="238.4" y="152.1">GPIO25</text>
<text x="240.1" y="150.6">GND</text>
<text x="245.4" y="151.4">22</text>
<text x="245.4" y="152.9">24</text>
<text x="245.4" y="154.3">26</text>
</g>
<g font-size="1.2" fill="#808080">
<text x="113.3" y="56.9" transform="rotate(-90 113.3 56.9)">C1</text>
<text x="117.7" y="59.8" transform="rotate(-90 117.7 59.8)">C2</text>
<text x="126.3" y="58.1">OSC2</text>
<text x="126.3" y="55.2">OSC1</text>
<text x="143.2" y="59.5">RESET</text>
<text x="185.6" y="59.5">PC0</text>
<text x="221.1" y="58.1">PC0</text>
<text x="221.1" y="59.5">PC1</text>
<text x="244.8" y="58.1">ARDUINO_RX</text>
<text x="244.8" y="59.5">ARDUINO_TX</text>
<text x="144.7" y="63.9">+5V</text>
<text x="185.6" y="65.3">SDA</text>
<text x="185.6" y="61">PC1</text>
<text x="185.6" y="62.4">PC2</text>
<text x="185.6" y="63.9">PC3</text>
<text x="221" y="63.9">SDA</text>
<text x="221.1" y="65.3">SCL</text>
<text x="221.1" y="61">PC2</text>
<text x="221.1" y="62.4">PC3</text>
<text x="244.8" y="62.4">PD2</text>
<text x="244.8" y="63.9">PD3</text>
<text x="244.8" y="65.3">PD4</text>
<text x="143.8" y="68.2">AREF</text>
<text x="185.6" y="66.8">SCL</text>
<text x="218.3" y="68.2">RESET</text>
<text x="219.8" y="71.1">+5V</text>
<text x="220" y="69.6">VIN</text>
<text x="244.8" y="66.8">PD5</text>
<text x="244.8" y="68.2">PD6</text>
<text x="244.8" y="69.6">PD7</text>
<text x="244.8" y="71.1">PB0</text>
<text x="143.8" y="76.9">OSC2</text>
<text x="143.8" y="74">OSC1</text>
<text x="185.6" y="75.4">PD2</text>
<text x="185.6" y="76.9">PD3</text>
<text x="185.6" y="72.5">ARDUINO_RX</text>
<text x="185.6" y="74">ARDUINO_TX</text>
<text x="219" y="74">AREF</text>
<text x="219.3" y="72.5">+3V3</text>
<text x="244.8" y="76.9">MISO</text>
<text x="244.8" y="75.4">MOSI</text>
<text x="244.8" y="72.5">PB1</text>
<text x="244.8" y="74">PB2</text>
<text x="185.6" y="78.3">PD4</text>
<text x="185.6" y="79.8">PD5</text>
<text x="185.6" y="81.2">PD6</text>
<text x="185.6" y="82.6">PD7</text>
<text x="244.8" y="78.3">SCK</text>
<text x="185.6" y="85.5">PB0</text>
<text x="185.6" y="87">PB1</text>
<text x="185.6" y="88.4">PB2</text>
<text x="132.1" y="95.6">RESET</text>
<text x="85.5" y="107.8" transform="rotate(-90 85.5 107.8)">VIN</text>
<text x="127.4" y="106.5" transform="rotate(-90 127.4 106.5)">+5V</text>
<text x="46.1" y="130">U6</text>
<text x="78.1" y="134.6">SCL</text>
<text x="86.6" y="137.2" transform="rotate(-90 86.6 137.2)">Q3</text>
<text x="86.6" y="134.3" transform="rotate(-90 86.6 134.3)">MOSFET-N-044020001</text>
<text x="94.5" y="134.6">RPI_SCL</text>
<text x="102.6" y="134.6">SDA</text>
<text x="114" y="137.2" transform="rotate(-90 114 137.2)">Q4</text>
<text x="114" y="134.3" transform="rotate(-90 114 134.3)">MOSFET-N-044020001</text>
<text x="126.3" y="134.6">RPI_SDA</text>
<text x="218.1" y="135.4">U$15</text>
<text x="30.1" y="140.4">GND</text>
<text x="30.1" y="139">GND</text>
<text x="71.4" y="140.4">GND</text>
<text x="71.4" y="139">GND</text>
<text x="198.6" y="139">RPI_SDA</text>
<text x="198.7" y="140.4">RPI_SCL</text>
<text x="254.9" y="140.4">GND</text>
<text x="254.9" y="141.9">RPI_TX</text>
<text x="254.9" y="143.3">RPI_RX</text>
<text x="37.4" y="149.1">RPI_RX</text>
<text x="67.1" y="147.6">ARDUINO_RX</text>
<text x="67.1" y="149.1">ARDUINO_TX</text>
<text x="84.1" y="148.4" transform="rotate(-90 84.1 148.4)">+5V</text>
<text x="92.7" y="149" transform="rotate(-90 92.7 149)">+3V3</text>
<text x="111.5" y="148.4" transform="rotate(-90 111.5 148.4)">+5V</text>
<text x="120.2" y="149" transform="rotate(-90 120.2 149)">+3V3</text>
<text x="254.9" y="149.1">N$63</text>
<text x="254.9" y="147.6">N$64</text>
<text x="254.9" y="146.2">N$65</text>
<text x="254.9" y="144.8">N$66</text>
<text x="46.9" y="150.9">1.2-3.6V</text>
<text x="55.2" y="150.9">1.65-5.5V</text>
<text x="198.1" y="150.5">RPI_MOSI</text>
<text x="198.1" y="152">RPI_MISO</text>
<text x="198.6" y="153.4">RPI_SCK</text>
<text x="254.9" y="152">N$61</text>
<text x="254.9" y="150.5">N$62</text>
<text x="254.9" y="153.4">RPI_RESET</text>
<text x="254.9" y="154.9">N$4</text>
<text x="233.4" y="157.1">RASPBERRY-PI_REV1</text>
</g>
<g font-size="1.2" fill="#800000">
<text x="110.1" y="76.2">RESET</text>
<text x="110.1" y="74.8">SCK</text>
<text x="110.1" y="73.2">MISO</text>
<text x="122" y="74.7">MOSI</text>
<text x="122" y="73.3">+5</text>
<text x="122" y="76.2">GND</text>
</g>
</svg>
